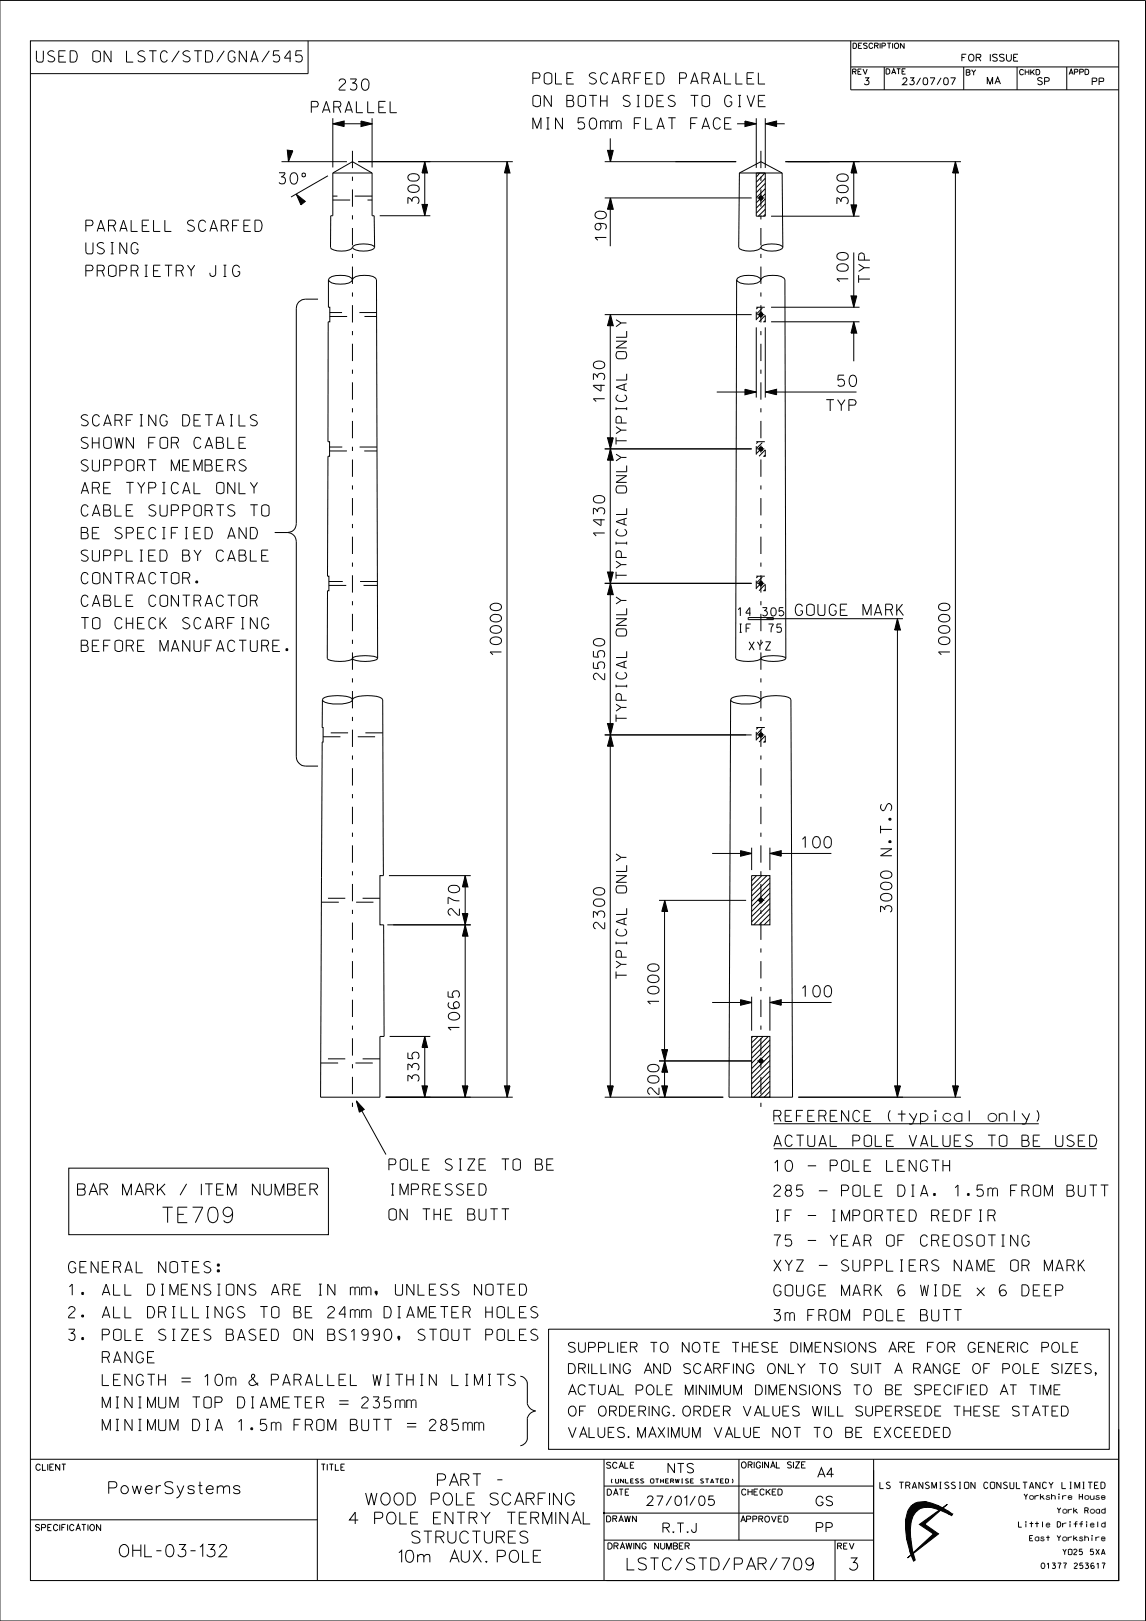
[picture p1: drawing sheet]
<svg xmlns="http://www.w3.org/2000/svg" width="210mm" height="297mm" viewBox="0 0 210 297" stroke-linecap="round" stroke-linejoin="round" font-family="sans-serif">
<g fill="none" stroke="#000" stroke-width=".18">
<path d="M0 .1h209.9v296.9h-209.9zM5.6 7.5h199.4v282.1h-199.4zM56.5 7.5v6h-50.9M155.9 12.3h49.1M155.9 7.5v9h49.1M162 12.3v4.2M176.6 12.3v4.2M186.4 12.3v4.2M195.5 12.3v4.2M51.6 29.6h12M60.1 32.2l-6.8 3.9M61 31.7v7.8h-.4v5.8a2.13 2.13 0 0 0 2 .7 2.16 2.16 0 0 0 2-.7"/>
<path d="M61 31.7l3.6-2.1 3.6 2.1M61 21.7v9M61 22.7h7.2M61 31.7h7.2M65.6 29.6h28.4M68.2 31.7v7.8h.4v5.8M68.2 21.7v9M69.6 39.5h9.3M77.8 29.6v9.9M92.9 29.6v171.4M110.8 29.6h24.1M110.8 36.3h26.9"/>
<path d="M111.8 25.3v4.3M111.8 36.3v8.8M135.1 22.7h3.5M135.5 31.7l-.1 13.6a2.16 2.16 0 0 0 2 .7 2.16 2.16 0 0 0 2-.7M135.5 31.7h7.8M135.5 31.7l3.9-2.1 3.9 2.1M138.6 21.7v9.1M138.6 31.7v7.9h1.6v-7.9M138.8 36.3h1.3M139.2 31.7l-.6 .8M139.4 35.6v1.3M140.2 31.7l-1.6 1.7"/>
<path d="M140.2 21.7v9.1M140.2 22.7h3.6M140.2 37.4l-1.6 1.7M140.2 36.4l-1.6 1.7M140.2 35.5l-1.6 1.7M140.2 34.6l-1.6 1.6M140.2 33.6l-1.6 1.7M140.2 32.7l-1.6 1.7M140.2 39.3l-.3 .3M140.2 38.3l-1.2 1.3M141.3 39.6h16.2M143.3 31.7l.2 13.6"/>
<path d="M143.9 29.6h32.2M156.4 29.6v10M175.1 29.6v171.4M58.3 54.8h-2.3a1.66 1.66 0 0 0-1.7 1.7v39.4a1.59 1.59 0 0 1-1.7 1.7M60.2 51.3a2.03 2.03 0 0 1 2.2-.8 2.03 2.03 0 0 1 2.2 .8M60.2 51.3a2.03 2.03 0 0 0 2.2 .8 2.03 2.03 0 0 0 2.2-.8M60.2 51.3v5h.2v2.7h-.3v21.9h.3v2.7h-.3l-.1 22h.3v2.6h-.3v12.4a3 3 0 0 0 2.3 .6 2.97 2.97 0 0 0 2.3-.6M64.6 45.3a2.04 2.04 0 0 1 2-.6 2.04 2.04 0 0 1 2 .6M64.6 45.3a2.16 2.16 0 0 0 2 .7 2.16 2.16 0 0 0 2-.7M64.6 51.3a2.03 2.03 0 0 1 2.2-.8 2.03 2.03 0 0 1 2.2 .8l.2 69.3M110.8 57.6h26.9M111.8 57.6v143.4"/>
<path d="M135 51.3a2.14 2.14 0 0 1 2.2-.8 2.16 2.16 0 0 1 2.2 .8M135 51.3a2.14 2.14 0 0 0 2.2 .8 2.16 2.16 0 0 0 2.2-.8M135 51.3l-.2 69.3a2.97 2.97 0 0 0 2.3 .6 3 3 0 0 0 2.3-.6M138.6 60v12.8M139.4 45.3a2.01 2.01 0 0 1 2-.6 2.04 2.04 0 0 1 2.1 .6M139.4 45.3a2.13 2.13 0 0 0 2 .7 2.16 2.16 0 0 0 2.1-.7M139.4 51.3a2.03 2.03 0 0 1 2.2-.8 2.14 2.14 0 0 1 2.2 .8l.2 69.3M140.2 60v12.8M141.3 56.3h16.2M141.3 59h16.2M156.4 46.3v10M156.4 59v7.2"/>
<path d="M157.3 50.4v1.4M157.3 51.1h2.1M157.3 48.4l1.1 .7-1.1 .6M158.4 46.8l-.1-.2-.3-.3-.6 .3-.1 1.1h2.1M131.3 71.8h7.3M140.2 71.8h16.8M50.4 97.6h2.2M52.6 97.6a1.66 1.66 0 0 1 1.7 1.7v39.4a1.74 1.74 0 0 0 1.7 1.7h2.3M110.8 82.2h26.9M110.8 106.9h26.9M135.5 114.3h.4M135.7 114.3v1.6"/>
<path d="M137.1 113.1h4.6v.4h-4.6zM137.6 114.3h-.9v1.6M140.4 113.4h25.1M164.4 113.4v87.6M59.1 128.2l-.1 5.1h.2v2.7h-.2l-.3 65h10.9v-11.1h.8l-.1-20.5h-.7v-9h.7l-.2-32.2a2.06 2.06 0 0 0-1.9-.7 7 7 0 0 0-3.5 .5l-.1 .2M59.1 128.2a1.91 1.91 0 0 1 1.9-.7 6.9 6.9 0 0 1 3.5 .5l.1 .2M59.1 128.2a2.02 2.02 0 0 0 1.9 .8 6.4 6.4 0 0 0 3.5-.5l.1-.3M64.6 120.6l.2-.2a7.9 7.9 0 0 1 4.2 0l.2 .2M64.6 120.6a3 3 0 0 0 2.3 .6 2.97 2.97 0 0 0 2.3-.6M110.8 134.7h26.9M133.9 128.2a1.91 1.91 0 0 1 1.9-.7 6.9 6.9 0 0 1 3.5 .5l.1 .2M133.9 128.2l.1 .3a7 7 0 0 0 5.3 0l.1-.3"/>
<path d="M133.9 128.2l-.3 72.8h11.6l-.3-72.8a1.91 1.91 0 0 0-1.9-.7 6.9 6.9 0 0 0-3.4 .5l-.2 .2M139.4 120.6a2.79 2.79 0 0 1 2.3-.5 2.79 2.79 0 0 1 2.3 .5M139.4 120.6a2.97 2.97 0 0 0 2.3 .6 2.97 2.97 0 0 0 2.3-.6M130.5 156.4h7.2M137.7 155.3v4.1M141.1 156.4h11.2M141.1 155.3v4.1M71 169.4h15.3M71.3 160.4h15M85.2 160.4v40.6M120.8 165h15.9M121.8 165v36"/>
<path d="M137.7 160.4h3.4v9h-3.4zM138.6 160.4l-.9 1M139.6 160.4l-1.9 1.9M140.5 160.4l-2.8 2.8M141.1 160.9l-3.4 3.3M141.1 161.8l-3.4 3.3M141.1 162.7l-3.4 3.4M141.1 163.6l-3.4 3.4M141.1 164.6l-3.4 3.3M141.1 165.6l-3.4 3.3M141.1 166.5l-3 2.9M141.1 167.5l-2 1.9"/>
<path d="M141.1 168.4l-1.1 1M141.1 169.3l-.1 .1M71.4 189.9h7.5M77.8 189.9v11.1M120.8 194.4h16.9M130.5 183.7h7.2M137.7 189.9h3.4v11.1h-3.4zM137.7 182.6v6.2M138 189.9l-.3 .2M138.9 189.9l-1.2 1.1M139.9 189.9l-2.2 2.1M140.8 189.9l-3.1 3"/>
<path d="M141.1 182.6v6.2M141.1 183.7h11.3M141.1 199l-2 2M141.1 198.1l-3 2.9M141.1 197.1l-3.4 3.4M141.1 196.2l-3.4 3.3M141.1 195.3l-3.4 3.3M141.1 194.3l-3.4 3.3M141.1 193.4l-3.4 3.3M141.1 192.4l-3.4 3.4M141.1 190.5l-3.4 3.4M141.1 191.5l-3.4 3.3"/>
<path d="M141.1 200l-1.1 1M12.6 214h47.6v12.2h-47.6zM65.3 201.7l5.4 9.8M70.7 201h23.3M110.8 201h21.7M141.1 200.9l-.1 .1M141.8 205.9h48.6M141.8 210.5h59.2M146.3 201h29.8M95.4 252.1v.1a1.55 1.55 0 0 1 1.2 1.2M96.6 253.4v3.7M100.5 243.5h102.8v22h-102.8z"/>
<path d="M5.6 278.5h52.6M5.6 267.4h199.4M58.2 267.3v22.2M58.9 268.3h.7M59.3 268.3v1.1M60 268.3v1.1M60.4 268.3h.7M60.7 268.3v1.1M61.5 268.3v1.1h.6M62.5 268.8h.4M63.1 268.3h-.6v1.1h.6M110.7 277.2h49.4"/>
<path d="M110.7 272.3h49.4M110.7 267.4v22.2M135.4 267.4v14.8M160.1 267.4v22.2M205 261.9v27.7h-93.8M110.7 282.2h49.4M153 282.2v7.4"/>
</g>
<g fill="#000" stroke="#000" stroke-width=".18">
<path d="M52.6 27.5l1.1 .1-.8 2zM54.3 35.6l1.6 1.3-.8 .6zM61 22.7l2.1-.5v1zM66.2 22.2l2 .5-2 .5zM77.8 29.6l.5 2.1h-1zM77.3 37.5h1l-.5 2zM92.9 29.6l.6 2.1h-1.1zM111.9 36.3l.5 2h-1.1zM111.3 27.5h1.1l-.5 2.1zM136.5 22.2l2.1 .5-2.1 .5zM140.3 22.7l2-.5v1zM156.4 29.6l.6 2.1h-1.1z"/>
<path d="M155.9 37.5h1.1l-.6 2.1zM175.1 29.6l.5 2.1h-1zM111.9 57.6l.5 2.1h-1.1zM155.9 54.2h1.1l-.6 2.1zM136.5 71.3l2.1 .5-2.1 .5zM140.3 71.8l2-.5v1zM156.4 59l.6 2h-1.1zM111.9 82.2l.5 2.1h-1.1zM111.3 80.2h1.1l-.5 2zM111.9 106.9l.5 2.1h-1.1zM111.3 104.8h1.1l-.5 2.1zM164.4 113.4l.6 2h-1.1z"/>
<path d="M111.9 134.7l.5 2h-1.1zM111.3 132.6h1.1l-.5 2.1zM135.7 155.9l2.1 .5-2.1 .5zM141.1 156.4l2.1-.5v1zM85.2 160.4l.6 2.1h-1.1zM85.2 169.4l.6 2.1h-1.1zM84.7 167.4h1.1l-.6 2zM121.8 165l.5 2h-1zM77.8 189.9l.5 2h-1zM77.3 199h1l-.5 2zM84.7 199h1.1l-.6 2zM92.4 199h1.1l-.6 2z"/>
<path d="M111.3 199h1.1l-.5 2zM121.8 194.4l.5 2.1h-1zM121.3 199h1l-.5 2zM121.3 192.3h1l-.5 2.1zM135.7 183.2l2.1 .5-2.1 .5zM141.1 183.7l2.1-.5v1zM163.9 199h1.1l-.6 2zM174.6 199h1l-.5 2zM65.3 201.7l1.4 1.6-.8 .5z"/>
<path d="M165.9 278.7l1 .2z" fill-rule="evenodd"/>
<path d="M166 278.3l1 .3-.1 .3-1-.2z" fill-rule="evenodd"/>
<path d="M167 275.9l.8 1.2-.5 .6-.3 .9-1-.2a3.8 3.8 0 0 1 1-2.5z" fill-rule="evenodd"/>
<path d="M167 275.9l.2-.2 .8 1.1-.2 .3z" fill-rule="evenodd"/>
<path d="M167.2 275.7l1-.5 1.2-.1 .1 1.1-.9 .2-.6 .4z" fill-rule="evenodd"/>
<path d="M169.4 275.1l.3 .1v1h-.2z" fill-rule="evenodd"/>
<path d="M169.7 275.2l2.2 .6-.2 .7-1-.3h-1z" fill-rule="evenodd"/>
<path d="M171.9 275.8l.2 .2-.1 .6-.3-.1z" fill-rule="evenodd"/>
<path d="M172.1 276l.6 .3-.5 .3h-.2z" fill-rule="evenodd"/>
<path d="M172.3 276.7l.5-.4 .9 .5-.1 .5z" fill-rule="evenodd"/>
<path d="M173.7 276.8l.3 .2-.2 .4-.2-.1z" fill-rule="evenodd"/>
<path d="M168.5 279.3l5.1-3.7-4.2 3.7 2.6 1.7-5.7 4.4 4.8-4.4z" fill-rule="evenodd"/>
<path d="M174 277l.6 .4-.2 .3-.6-.3z" fill-rule="evenodd"/>
<path d="M166.1 281.6h.8v.3l-.8 .1z" fill-rule="evenodd"/>
<path d="M165.9 278.7l1 .2v2.7h-.8z" fill-rule="evenodd"/>
<path d="M166.1 282l.8-.1 .3 2.1-.5 .3z" fill-rule="evenodd"/>
<path d="M166.8 284.6l.5-.3v.2l-.4 .4z" fill-rule="evenodd"/>
<path d="M166.9 284.9l.5-.3 .3 1.2-.3 .2z" fill-rule="evenodd"/>
<path d="M166.7 284.3l.5-.3 .1 .3-.5 .3z" fill-rule="evenodd"/>
<circle cx="139.4" cy="36.3" r=".37"/>
<circle cx="139.4" cy="57.6" r=".38"/>
<circle cx="139.4" cy="82.2" r=".37"/>
<circle cx="139.4" cy="106.9" r=".37"/>
<circle cx="139.4" cy="134.7" r=".37"/>
<circle cx="139.4" cy="165" r=".37"/>
<circle cx="139.4" cy="194.4" r=".37"/>
</g>
<g fill="none" stroke="#000" stroke-width=".18" stroke-dasharray="1.6 1.6" stroke-linecap="butt">
<path d="M138.6 56.3h1.6v2.7h-1.6v-2.7M138.6 58.5l1.6-1.7M138.6 57.6l1.3-1.3M138.6 56.6l.3-.3M138.8 57.6h1.3M139.1 59l1.1-1.2M139.4 57v1.3M140 59l.2-.3M138.6 80.9h1.6v2.7h-1.6v-2.7M138.6 83.1l1.6-1.6M138.6 82.2l1.3-1.3M138.6 81.3l.3-.4"/>
<path d="M138.8 82.2h1.3M139.1 83.6l1.1-1.2M139.4 81.6v1.3M140 83.6l.2-.2M138.6 105.6h1.6v2.6h-1.6v-2.6M138.6 107.8l1.6-1.7M138.6 106.8l1.3-1.2M138.6 105.9l.3-.3M138.8 106.9h1.3M139.1 108.2l1.1-1.1M139.4 106.2v1.3M140 108.2l.2-.2"/>
<path d="M138.6 133.3h1.6v2.7h-1.6v-2.7M138.6 135.5l1.6-1.7M138.6 134.6l1.3-1.3M138.6 133.6l.3-.3M138.8 134.7h1.3M139.1 136l1.1-1.2M139.4 134v1.3M140 136l.2-.2"/>
</g>
<g fill="none" stroke="#000" stroke-width=".18" stroke-dasharray="3.2 3.2" stroke-linecap="butt">
<path d="M61 36.6h7.2M68.2 35.9h-7.2M60.4 58h8.6M69 57.3h-8.6M60.4 82.6h8.7M69.1 81.9h-8.7M60.3 107.3h8.9M69.2 106.5h-8.9M59.2 135h10.9M70.1 134.3h-10.9M58.9 165.3h10.7M69.6 164.6h-10.7"/>
<path d="M139.4 164.3v1.3M140.1 165h-1.3M58.8 194.8h10.8M69.6 194h-10.8M139.4 193.7v1.3M140.1 194.4h-1.3"/>
</g>
<path d="M110.5 277.1h.3v.3h-.3z" fill-rule="evenodd" fill="#000"/>
<path d="M64.6 27.6v176.1M139.4 27.6v176.1" fill="none" stroke="#000" stroke-width=".18" stroke-dasharray="3.2 1.6 .8 1.6" stroke-linecap="butt"/>
<text font-size="8.3" x="93.9" y="262.6">}</text>
<text font-size="2.8" x="29.8" y="224">TE709</text>
<g font-size="2.2">
<text x="19.9" y="273.7">PowerSystems</text>
<text x="67" y="275.7">WOOD POLE SCARFING</text>
<text x="80.2" y="272.2">PART -</text>
<text x="64.1" y="279.2">4 POLE ENTRY TERMINAL</text>
<text x="21.9" y="285.2">OHL-03-132</text>
<text x="73.1" y="286.2">10m AUX. POLE</text>
<text x="75.5" y="282.7">STRUCTURES</text>
<text x="115" y="287.7">LSTC/STD/PAR/709</text>
<text x="155.7" y="287.7">3</text>
</g>
<g font-size="2.1">
<text x="6.7" y="11.4">USED ON LSTC/STD/GNA/545</text>
<text x="62.1" y="16.5">230</text>
<text x="97.7" y="15.4">POLE SCARFED PARALLEL</text>
<text x="57" y="20.6">PARALLEL</text>
<text x="97.7" y="19.5">ON BOTH SIDES TO GIVE</text>
<text x="97.7" y="23.7">MIN 50mm FLAT FACE</text>
<text x="51.1" y="33.7">30%%d</text>
<text x="76.8" y="37.3" transform="rotate(-90 76.8 37.3)">300</text>
<text x="155.4" y="37.4" transform="rotate(-90 155.4 37.4)">300</text>
<text x="15.8" y="42.4">PARALELL SCARFED</text>
<text x="15.8" y="46.5">USING</text>
<text x="111.1" y="44.2" transform="rotate(-90 111.1 44.2)">190</text>
<text x="15.8" y="50.7">PROPRIETRY JIG</text>
<text x="155.4" y="51.8" transform="rotate(-90 155.4 51.8)">100</text>
<text x="159.4" y="51.8" transform="rotate(-90 159.4 51.8)">TYP</text>
<text x="153.5" y="70.8">50</text>
<text x="110.8" y="73.7" transform="rotate(-90 110.8 73.7)">1430</text>
<text x="151.4" y="75.3">TYP</text>
<text x="14.9" y="78">SCARFING DETAILS</text>
<text x="14.9" y="82.2">SHOWN FOR CABLE</text>
<text x="14.9" y="86.3">SUPPORT MEMBERS</text>
<text x="14.9" y="90.4">ARE TYPICAL ONLY</text>
<text x="14.9" y="94.6">CABLE SUPPORTS TO</text>
<text x="14.9" y="98.7">BE SPECIFIED AND</text>
<text x="110.8" y="98.4" transform="rotate(-90 110.8 98.4)">1430</text>
<text x="14.9" y="102.8">SUPPLIED BY CABLE</text>
<text x="14.9" y="107">CONTRACTOR.</text>
<text x="14.9" y="111.1">CABLE CONTRACTOR</text>
<text x="145.8" y="112.8">GOUGE MARK</text>
<text x="14.9" y="115.2">TO CHECK SCARFING</text>
<text x="14.9" y="119.4">BEFORE MANUFACTURE.</text>
<text x="91.9" y="120.1" transform="rotate(-90 91.9 120.1)">10000</text>
<text x="110.8" y="124.6" transform="rotate(-90 110.8 124.6)">2550</text>
<text x="174.1" y="120.1" transform="rotate(-90 174.1 120.1)">10000</text>
<text x="146.9" y="155.3">100</text>
<text x="84.2" y="167.7" transform="rotate(-90 84.2 167.7)">270</text>
<text x="163.4" y="167.1" transform="rotate(-90 163.4 167.1)">3000 N.T.S</text>
<text x="110.8" y="170.2" transform="rotate(-90 110.8 170.2)">2300</text>
<text x="120.8" y="184.2" transform="rotate(-90 120.8 184.2)">1000</text>
<text x="146.9" y="182.6">100</text>
<text x="84.2" y="188.9" transform="rotate(-90 84.2 188.9)">1065</text>
<text x="76.8" y="198.1" transform="rotate(-90 76.8 198.1)">335</text>
<text x="120.8" y="200.5" transform="rotate(-90 120.8 200.5)">200</text>
<text x="141.8" y="205.5">REFERENCE (typical only)</text>
<text x="71.3" y="214.4">POLE SIZE TO BE</text>
<text x="141.8" y="210.1">ACTUAL POLE VALUES TO BE USED</text>
<text x="141.8" y="214.6">10 - POLE LENGTH</text>
<text x="14.2" y="219">BAR MARK / ITEM NUMBER</text>
<text x="71.3" y="219">IMPRESSED</text>
<text x="141.8" y="219.2">285 - POLE DIA. 1.5m FROM BUTT</text>
<text x="71.3" y="223.5">ON THE BUTT</text>
<text x="141.8" y="223.8">IF - IMPORTED REDFIR</text>
<text x="12.6" y="233.2">GENERAL NOTES:</text>
<text x="141.8" y="228.3">75 - YEAR OF CREOSOTING</text>
<text x="141.8" y="232.9">XYZ - SUPPLIERS NAME OR MARK</text>
<text x="12.6" y="237.3">1. ALL DIMENSIONS ARE IN mm, UNLESS NOTED</text>
<text x="141.8" y="237.5">GOUGE MARK 6 WIDE x 6 DEEP</text>
<text x="12.6" y="241.5">2. ALL DRILLINGS TO BE 24mm DIAMETER HOLES</text>
<text x="12.6" y="245.6">3. POLE SIZES BASED ON BS1990, STOUT POLES</text>
<text x="141.8" y="242">3m FROM POLE BUTT</text>
<text x="15.4" y="249.7">RANGE</text>
<text x="15.3" y="258">MINIMUM TOP DIAMETER = 235mm</text>
<text x="15.4" y="253.9">LENGTH = 10m &amp; PARALLEL WITHIN LIMITS</text>
<text x="15.4" y="262.1">MINIMUM DIA 1.5m FROM BUTT = 285mm</text>
</g>
<g font-size="2">
<text x="114.9" y="81.4" transform="rotate(-90 114.9 81.4)">TYPICAL ONLY</text>
<text x="114.9" y="106.1" transform="rotate(-90 114.9 106.1)">TYPICAL ONLY</text>
<text x="114.9" y="132.2" transform="rotate(-90 114.9 132.2)">TYPICAL ONLY</text>
<text x="114.9" y="179.3" transform="rotate(-90 114.9 179.3)">TYPICAL ONLY</text>
</g>
<g font-size="1.8">
<text x="104.2" y="247.8">SUPPLIER TO NOTE THESE DIMENSIONS ARE FOR GENERIC POLE</text>
<text x="104.2" y="251.7">DRILLING AND SCARFING ONLY TO SUIT A RANGE OF POLE SIZES,</text>
<text x="104.2" y="255.6">ACTUAL POLE MINIMUM DIMENSIONS TO BE SPECIFIED AT TIME</text>
<text x="104.2" y="259.5">OF ORDERING. ORDER VALUES WILL SUPERSEDE THESE STATED</text>
<text x="104.2" y="263.4">VALUES. MAXIMUM VALUE NOT TO BE EXCEEDED</text>
</g>
<g font-size="1.7">
<text x="122.4" y="269.9">NTS</text>
<text x="118.6" y="275.8">27/01/05</text>
<text x="149.6" y="275.9">GS</text>
<text x="149.9" y="270.7">A4</text>
<text x="121.5" y="280.8">R.T.J</text>
<text x="149.6" y="280.7">PP</text>
</g>
<g font-size="1.5">
<text x="135.2" y="112.8">14</text>
<text x="139.8" y="112.8">305</text>
<text x="135.2" y="115.9">IF</text>
<text x="137.3" y="119.1">XYZ</text>
<text x="140.9" y="115.9">75</text>
</g>
<g font-size="1.3">
<text x="176.3" y="11.2">FOR ISSUE</text>
<text x="158.4" y="15.5">3</text>
<text x="165.4" y="15.5">23/07/07</text>
<text x="180.9" y="15.4">MA</text>
<text x="190.2" y="15.5">SP</text>
<text x="200.1" y="15.6">PP</text>
</g>
<text font-size="1.2" x="161.2" y="272.7">LS TRANSMISSION CONSULTANCY LIMITED</text>
<g font-size="1.1">
<text x="6.6" y="269.4">CLIENT</text>
<text x="111.2" y="269">SCALE</text>
<text x="135.9" y="269">ORIGINAL SIZE</text>
<text x="111.3" y="274">DATE</text>
<text x="135.9" y="273.9">CHECKED</text>
<text x="6.5" y="280.4">SPECIFICATION</text>
<text x="111.2" y="278.9">DRAWN</text>
<text x="135.8" y="278.9">APPROVED</text>
<text x="111.4" y="283.8">DRAWING NUMBER</text>
<text x="153.5" y="283.8">REV</text>
</g>
<g font-size="1">
<text x="156.3" y="8.9">DESCRIPTION</text>
<text x="156.2" y="13.6">REV</text>
<text x="162.4" y="13.6">DATE</text>
<text x="177.1" y="13.8">BY</text>
<text x="186.9" y="13.7">CHKD</text>
<text x="195.9" y="13.7">APPD</text>
<text x="187.6" y="274.7">Yorkshire House</text>
<text x="186.7" y="279.8">Little Driffield</text>
<text x="193.7" y="277.3">York Road</text>
<text x="188.7" y="282.3">East Yorkshire</text>
<text x="190.8" y="287.4">01377 253617</text>
<text x="194.8" y="284.9">YO25 5XA</text>
</g>
<text font-size=".8" x="111.9" y="271.7">(UNLESS OTHERWISE STATED)</text>
</svg>
